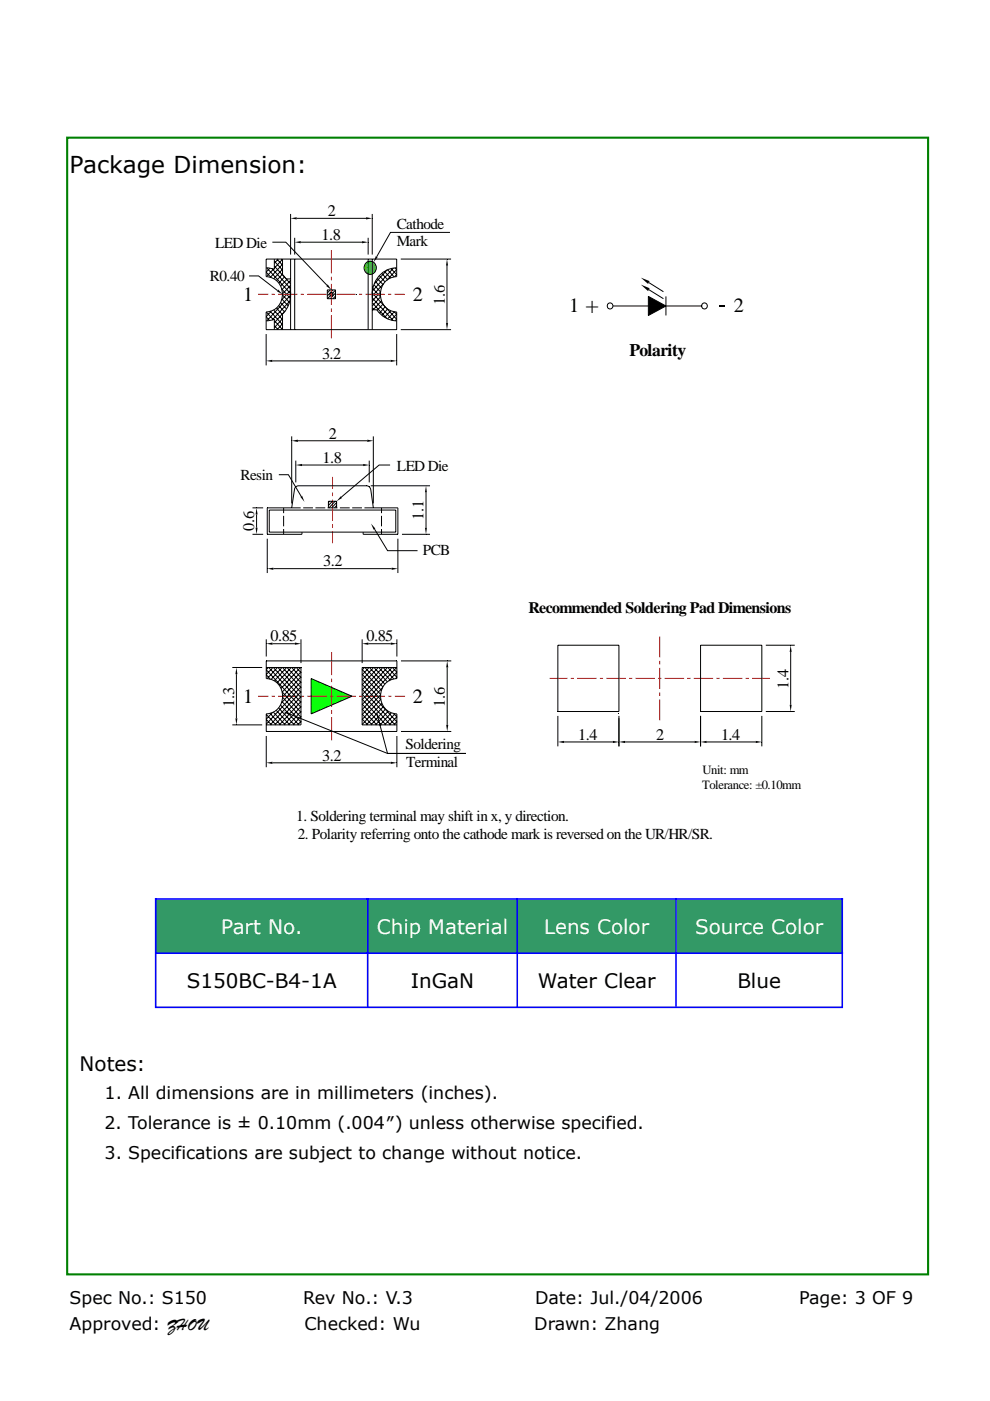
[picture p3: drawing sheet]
<svg xmlns="http://www.w3.org/2000/svg" width="210mm" height="297mm" viewBox="0 0 210 297" stroke-linecap="round" stroke-linejoin="round" font-family="sans-serif">
<path d="M14.2 29.2h182.6v241h-182.6z" fill="none" stroke="#008000" stroke-width=".44"/>
<g fill="none" stroke="#000" stroke-width=".21">
<path d="M56.7 114.2v7.3M60.2 107.7v1.1M60.2 109.4v2.2M60.2 112.2v1.1M78.6 103h12.6M80.9 107.7v1.1M80.9 109.4v2.2M80.9 112.2v1.1M84.4 114.2v7.3M85.3 113.3h5.9M90.4 104.4v7.5M56.5 135.6v3.6"/>
<path d="M57.8 136.5h4.7M58 120.6h25.1M63.8 135.6v5M76.8 135.6v5M78.1 136.5h4.8M84.2 135.6v3.6"/>
</g>
<path d="M90.4 103l.2 1.4h-.5zM90.1 111.9h.5l-.2 1.4zM56.5 136.5l1.3-.3v.5zM56.7 120.6l1.3-.2v.4zM62.5 136.2l1.3 .3-1.3 .2zM76.8 136.5l1.3-.3v.5zM82.9 136.2l1.3 .3-1.3 .2zM83.1 120.4l1.3 .2-1.3 .2z" fill="#000"/>
<g fill="#0f0">
<path d="M66 143.9l4.3 1.8h-4.3z"/>
<path d="M66 145.7l4.3 1.9h-4.3z"/>
<path d="M66 145.7h4.3v1.9z"/>
<path d="M70.3 145.7l4.4 1.9h-4.4z"/>
</g>
<path d="M66 147.6h8.7" fill="none" stroke="#0f0" stroke-width=".21"/>
<g fill="#0f0">
<path d="M66 147.6l4.3 1.9h-4.3z"/>
<path d="M66 147.6h4.3v1.9z"/>
<path d="M70.3 147.6h4.4l-4.4 1.9z"/>
<path d="M66 149.5h4.3l-4.3 1.9z"/>
</g>
<g fill="none" stroke="#f00" stroke-width=".21">
<path d="M70.3 53v5M70.3 58.7v.7M54.7 62.4h2.2M57.6 62.4h.7M59 62.4h4.1M63.8 62.4h.7M65.2 62.4h4.1M70 62.4h.7M70.3 60.2v4.4M70.3 65.4v.7M70.3 66.9v4.9M71.3 62.4h4.1"/>
<path d="M76.1 62.4h.7M77.5 62.4h4.1M82.3 62.4h.7M83.7 62.4h2.2M70.5 101.1v2.6M70.5 104.4v.8M70.5 105.9v4.5M70.5 111.1v.8M70.5 112.6v2.6M70.3 138.3v4.9M54.7 147.6h2.2M57.6 147.6h.7"/>
<path d="M59 147.6h4.1M63.8 147.6h.7M65.2 147.6h4.1M70 147.6h.7M70.3 143.9v.7M70.3 145.4v4.4M70.3 150.6v.7M70.3 152.1v4.9M71.4 147.6h4.1M76.2 147.6h.7M77.5 147.6h4.2M82.4 147.6h.6"/>
<path d="M83.7 147.6h2.2"/>
</g>
<g fill="none" stroke="#000" stroke-width=".21">
<path d="M52.8 58.5h2l4 3.1M56.5 58.7v-3.8h27.6v3.8M56.6 56.8l5 5.5M57.2 56.9l-.7 .8 1 1.1M57.7 56.9l3.8 4.2M58 57l-1.5 1.7M58.2 56.4l3.4 3.8M58.2 55.4l1.7 1.9M58.7 54.9l1.2 1.3M59 54.9l-.8 .9M59.7 54.9l.2 .2M59.9 55l-1.7 1.9"/>
<path d="M59.9 56l-2.5 2.8M59.9 57.1l-1.8 2M59.9 58.1l-1.3 1.4M60.3 58.7l-1.2 1.3M60.9 59.1l-1.4 1.6M61.6 59.4l-1.8 2M61.6 45.4v8.6M61.6 54.9v15M62.5 50.4v3.6M62.5 54.9v15M62.9 46.3h14.7M63.8 51.4h13"/>
<path d="M78.1 50.4v3.6M79 45.4v8.6M79.6 59.6l1.3 1.5M80 59l1.2 1.3M80.5 58.5l1.2 1.3M81 58l1.2 1.3M81.5 57.6l1.3 1.3M82.1 57.2l-2.7 3M82.2 57.2l1.4 1.5M82.9 56.9l1.2 1.3M83.5 56.8l-4.5 4.9M83.8 56.8l.3 .4"/>
<path d="M84.1 57.1l-2.1 2.3M84.1 58.2l-.4 .5M85 54.9h10.7M94.8 56.3v12.2M95.4 49.3h-12.6l-2.9 5.1M56.5 70.8v6.7M56.5 67.2l.7 .8M57.3 66l2.6 2.8M57.6 66l-1.1 1.1M57.8 76.5h25M58 65.7l1.9 2.1M58.2 69l.8 .9"/>
<path d="M58.2 68l1.7 1.9M58.6 65.3l1.3 1.4M59.1 64.8l1.2 1.3M59.5 64.2l1.3 1.3M59.8 61.3l1.8 2M59.8 63.4l1.3 1.5M59.9 62.5l1.5 1.6M59.9 67.6l-1.7 1.9M59.9 68.6l-1.1 1.3M59.9 69.7l-.2 .2M60.5 65.9l-2.3 2.5M61.5 63.8l-3.8 4"/>
<path d="M61.6 61.6l-1.9 2M61.6 60.5l-1.7 1.8M61.6 62.6l-5 5.4M69.4 61.5h1.8v1.8h-1.8zM69.4 61.5h.1M70 61.5l-.6 .6M70.1 62.7l-.6 .6M70.1 62.1l.3-.1 .2 .2-.1 .5h-.4l-.1-.3zM70.6 61.5l-1.2 1.3M71.2 61.5l-.7 .7M71.2 62.1l-1.2 1.2M71.2 62.8l-.6 .5"/>
<path d="M79 63.8h.1M79 65.2l.4 .5M79 64.2l3 3.3M79 62.1l5.1 5.6M79 63.2l4.4 4.8M79.1 61.2l1.6 1.7-1.7 2M79.3 60.4l1.4 1.5M80.7 61.9l-1.6 1.8M80.9 63.8l-1.7 1.9M81.3 64.5l-1.3 1.3M81.4 60.1l-2.4 2.7M81.7 65l-1.2 1.4"/>
<path d="M82.2 65.5l-1.2 1.4M82.9 65.9l-1.3 1.4M84.1 66.1v3.8h-27.6v-3.8l1.5 1.7M84.1 66.7l-.5-.6-1.4 1.5M84.1 66.6l-1.1 1.3M84.1 67.6l-.3 .4M84.1 70.8v6.7M85 69.9h10.7M56.7 107.7h7.1M64.1 112.8v.5M64.3 107.7h2.1M66.9 107.7h2.1"/>
<path d="M69.5 107.7h2.1M72.1 107.7h2.1M74.7 107.7h2.1M77 112.8v.5M77.3 107.7h7.1M56.5 143.9a3.8 3.8 0 0 1 3.4 3.7 3.8 3.8 0 0 1-3.4 3.8M56.5 156v6.7M61.4 151.4l20.8 8.3h16.6h-16.6l-2-7.4M66 143.9l8.7 3.7-8.7 3.8zM84.2 143.9a3.8 3.8 0 0 0-3.5 3.7 3.8 3.8 0 0 0 3.5 3.8M84.2 156v6.7M84.2 141.5h-7.4v12.2h7.4"/>
<path d="M57.8 161.7h25.1"/>
</g>
<g fill="#000">
<path d="M61.6 46.3l1.3-.2v.4zM62.5 51.4l1.3-.3v.5zM76.8 51.1l1.3 .3-1.3 .2zM77.6 46.1l1.4 .2-1.4 .2zM79.7 54.3l.4 .2-.9 1.1zM94.8 54.9l.2 1.4h-.4zM56.5 76.5l1.3-.2v.5zM59 61.4l.9 1-1.2-.6zM70 62.3l.3 .1zM70 62.4h.3zM70 62.4l.3 .1zM70 62.3h.3z"/>
<path d="M70 62.5h.3zM70 62.5l.3 .1zM70 62.2l.3 .1zM70 62.6h.3zM70 62.2h.3zM70 62.6l.3 .1zM70 62.1l.3 .1zM70 62.7h.3zM70 62.1h.3zM70.1 62.1h.2zM70.1 62.7h.2zM70.1 62.7l.2 .1z"/>
<path d="M70.2 62.1h.1zM70.2 62.8h.1zM70.3 62l.1 .1zM70.3 62.1h.2zM70.3 62.1l.3 .1zM70.3 62.2h.3zM70.3 62.2l.3 .1zM70.3 62.3h.3zM70.3 62.3h.4zM70.3 62.3l.4 .1zM70.3 62.4h.4zM70.3 62.4l.3 .1z"/>
<path d="M70.3 62.5h.3zM70.3 62.5l.3 .1zM70.3 62.6h.3zM70.3 62.6l.2 .1zM70.3 62.7h.2zM70.3 62.7l.1 .1zM70.3 62.8h.1zM82.8 76.3l1.3 .2-1.3 .3zM94.6 68.5h.4l-.2 1.4zM60.1 150.9l1.3 .3-.1 .4zM79.8 150.9l.6 1.3-.4 .1zM56.5 161.7l1.3-.2v.5z"/>
<path d="M82.9 161.5l1.3 .2-1.3 .3z"/>
</g>
<g fill="#0f0">
<path d="M78.4 55.4h.2z"/>
<path d="M78.3 55.4h.4z"/>
<path d="M78.4 55.4h.3z"/>
<path d="M78.3 55.4h.5z"/>
<path d="M78.1 55.4h.8z"/>
<path d="M78.3 55.4h.6z"/>
<path d="M78.1 55.5h.9z"/>
<path d="M78.1 55.4l.9 .1z"/>
<path d="M78 55.5h1z"/>
<path d="M77.9 55.5h1.2z"/>
<path d="M78 55.5h1.1z"/>
<path d="M77.8 55.6h1.4z"/>
<path d="M77.9 55.5l1.3 .1z"/>
<path d="M77.8 55.6h1.5z"/>
<path d="M77.7 55.7h1.6z"/>
<path d="M77.8 55.6l1.5 .1z"/>
<path d="M77.6 55.8h1.8z"/>
<path d="M77.7 55.7l1.7 .1z"/>
<path d="M77.6 55.8h1.9z"/>
</g>
<path d="M77.5 55.9h2" fill="none" stroke="#0f0" stroke-width=".21"/>
<path d="M77.6 55.8l1.9 .1z" fill="#0f0"/>
<g fill="none" stroke="#0f0" stroke-width=".21">
<path d="M77.2 56.6h2.6M77.2 56.7h2.6M77.2 56.8h2.6M77.2 56.9h2.6M77.2 56.5h2.6M77.2 57h2.6M77.3 56.5h2.5M77.3 57.1h2.5M77.3 56.4h2.5M77.3 57.2h2.5M77.3 56.3h2.4M77.3 57.3h2.4"/>
<path d="M77.3 56.2h2.4M77.3 57.4h2.4M77.4 56.1h2.3M77.4 57.5h2.3M77.4 56h2.2M77.4 57.5h2.2M77.5 55.9h2.1M77.5 57.6h2.1"/>
</g>
<path d="M77.5 57.7h2z" fill="#0f0"/>
<path d="M77.5 57.7h2" fill="none" stroke="#0f0" stroke-width=".21"/>
<g fill="#0f0">
<path d="M77.6 57.7l1.8 .1z"/>
<path d="M77.6 57.7h1.9z"/>
<path d="M77.6 57.8l1.7 .1z"/>
<path d="M77.6 57.8h1.8z"/>
<path d="M77.7 57.9h1.6z"/>
<path d="M77.8 57.9l1.4 .1z"/>
<path d="M77.8 57.9h1.5z"/>
<path d="M77.8 58h1.3z"/>
<path d="M77.8 58h1.4z"/>
<path d="M77.9 58l1.1 .1z"/>
<path d="M77.9 58h1.2z"/>
<path d="M78 58.1h1z"/>
<path d="M78.1 58.1h.8z"/>
<path d="M78.1 58.1h.9z"/>
<path d="M78.1 58.1h.7z"/>
<path d="M78.3 58.1l.4 .1z"/>
<path d="M78.3 58.1h.5z"/>
<path d="M78.3 58.2h.3z"/>
<path d="M78.3 58.2h.4z"/>
<path d="M78.4 58.2h.2z"/>
</g>
<g fill="none" stroke="#000" stroke-width=".21">
<path d="M56.5 58.7a3.8 3.8 0 0 1 3.4 3.7 3.8 3.8 0 0 1-3.4 3.7M57.8 51.4h2.8l8.8 9.1M58.2 54.9v2.2l-1.7-.3M59.9 54.9v3.3l.8 .9h.9M77.6 55.8a1.34 1.34 0 0 1 2 .1 1.34 1.34 0 0 1-.3 2 1.34 1.34 0 0 1-1.9-.5 1.5 1.5 0 0 1 .2-1.6zM78.1 54.9v15M79 54.9v15M84.1 58.7a3.8 3.8 0 0 0-3.4 3.7 3.8 3.8 0 0 0 3.4 3.7M84.1 56.8a5.5 5.5 0 0 0-5 7h-.1M137.6 59.9l3.1 1.9M56.5 68l1.7-.3v2.2M61.6 61h-.1a5.9 5.9 0 0 1-1.6 5.6v3.3"/>
<path d="M79 65.7h.9a5.2 5.2 0 0 0 4.2 2.3M130 64.9h7.5M137.5 62.8l3.7 2.1-3.7 2zM137.6 61.4l3.1 1.9M141.2 64.9h7.6M141.2 62.8v4.1M61.9 92.5v14.2M62.7 97.7v4.6M63.2 93.5h14.7M64.1 98.6h12.9M78.3 97.7v4.6M79.2 92.5v14.2"/>
<path d="M82.7 98.6h-2.3l-8 6.8M53.6 113.3h2.2M53.6 107.7h2.2M54.4 109.1v2.8M56.7 107.7v5.6h7.4M57.1 108.1h26.8v4.7h-26.8zM59.1 100.6h2.1l2.7 4.6M61.9 107.7l.6-4a.85 .85 0 0 1 .8-.7h14.5a.94 .94 0 0 1 .8 .8l.6 3.9M69.7 107.7v-1.4h1.7v1.4M69.9 106.3l-.2 .2M70.5 106.3l-.8 .9M71.1 106.3l-1.3 1.4"/>
<path d="M71.4 106.6l-1 1.1M71.4 107.2l-.4 .5M79.4 112.2l2.8 4.6h6.4M84.4 107.7v5.6h-7.4M118.3 136.8h13v14.1h-13zM148.6 136.8h13v14.1h-13zM162.4 136.8h6.2M167.7 138.2v11.2M49.3 153.7h6.3M49.3 141.5h6.3M50.1 142.9v9.4M56.5 143.9v-3.8h27.7v3.8"/>
<path d="M56.5 151.5l2 2.2M56.5 143.1l.8 .9M56.5 141.5h7.3v12.2h-7.3M56.5 151.4v3.7h27.7v-3.7M56.6 151.4h-.1M56.9 141.5l-.4 .5 7.3 8M57 141.5l6.8 7.4M57.3 151.3l2.2 2.4M57.8 151.1l-1.3 1.4 1.1 1.2M57.9 141.5l-1.4 1.5M58 141.5l5.8 6.4M58 151l2.5 2.7"/>
<path d="M58.6 150.6l2.8 3.1M58.8 141.5l-2.1 2.4M58.9 141.5l4.9 5.3M59.1 150.1l3.3 3.6M59.5 149.5l3.9 4.2M59.8 148.7l4 4.4M59.8 141.5l-2.3 2.5M59.8 146.7l4 4.3M59.9 141.5l3.9 4.3M59.9 147.8l3.9 4.3M60.8 141.5l-2.6 2.9M60.9 141.5l2.9 3.2"/>
<path d="M61.8 141.5l-3 3.3M61.9 141.5l1.9 2.2M62.7 141.5l-3.5 3.8M62.8 141.5l1 1.1M63.7 141.5l-4.1 4.5M63.8 141.5v.1M63.8 145.6l-7.3 7.9 .1 .2M63.8 146.6l-6.5 7.1M63.8 142.5l-4 4.2M63.8 143.5l-3.9 4.2M63.8 144.5l-4.1 4.5M63.8 147.7l-5.5 6"/>
<path d="M63.8 148.7l-4.5 5M63.8 149.8l-3.6 3.9M63.8 150.9l-2.6 2.8M63.8 151.9l-1.6 1.8M63.8 153l-.7 .7M76.8 147.2l6 6.5M76.8 146.1l7 7.6M76.8 145.1l7.4 8-.7 .6M76.8 153.5l.2 .2M76.8 152.4l1.2 1.3M76.8 151.4l2.1 2.3M76.8 150.3l3.1 3.4"/>
<path d="M76.8 149.3l4.1 4.4M76.8 148.3l5.1 5.4M76.8 144l4 4.3M76.8 143l3.9 4.2M76.8 141.9l4.1 4.5M77.3 141.5l-.5 .5M77.4 141.5l3.8 4.1M78.3 141.5l-1.5 1.6M78.4 141.5l3.2 3.6M79.2 141.5l-2.4 2.6M79.3 141.5l2.9 3.1M80.2 141.5l-3.4 3.7"/>
<path d="M80.3 141.5l2.5 2.7M80.7 147.3l-3.9 4.2M80.8 148.3l-4 4.2M81 149.1l-4.2 4.5M81.2 145.8l-4.4 4.7M81.2 141.5l-4.4 4.8M81.3 141.5l2.2 2.4M81.3 149.8l-3.6 3.9M81.8 150.3l-3.1 3.4M82.2 141.5l-5.4 5.8M82.3 141.5l1.9 2.1M82.3 150.8l-2.6 2.9"/>
<path d="M83 151.1l-2.4 2.6M83.1 141.5l-6.3 6.9M83.2 141.5l1 1M83.5 151.3l.7 .7M83.8 151.3l-2.2 2.4M84.1 141.5l-7.3 7.9M84.2 142.5l-1.7 1.9M84.2 143.6l-.3 .3M84.2 152l-1.6 1.7M85 140.1h10.7M85 155.1h10.7M94.8 141.5v12.2"/>
<path d="M118.3 151.8v6.4M119.6 157.3h10.4M131.3 151.8v6.4M132.6 157.3h14.7M148.6 151.8v6.4M149.9 157.3h10.4M161.6 151.8v6.4M162.4 150.9h6.2"/>
<circle cx="129.4" cy="64.9" r=".62"/>
<circle cx="149.4" cy="64.9" r=".61"/>
</g>
<g fill="#000">
<path d="M69.5 60.3l.8 1.2-1.1-.8zM135.9 60.3l1.9 .8-.3 .6zM135.9 58.9l1.9 .7-.3 .6zM137.5 62.8l3.7 2.1h-3.7zM137.5 64.9h3.7l-3.7 2zM61.9 93.5l1.3-.3v.5zM62.7 98.6l1.4-.2v.4zM77 98.4l1.3 .2-1.3 .2zM77.9 93.2l1.3 .3-1.3 .2zM54.2 111.9h.4l-.2 1.4zM54.4 107.7l.2 1.4h-.4zM63.7 105.3l.4-.2 .5 1.3z"/>
<path d="M72.3 105.2l.3 .4-1.2 .7zM78.7 111l.9 1.1-.4 .2zM167.7 136.8l.2 1.4h-.4zM50.1 141.5l.3 1.4h-.5zM49.9 152.3h.5l-.3 1.4zM94.6 153.7h.5l-.3 1.4zM94.8 140.1l.3 1.4h-.5zM118.3 157.3l1.3-.2v.4zM130 157.1l1.3 .2-1.3 .2zM131.3 157.3l1.3-.2v.4zM147.3 157.1l1.3 .2-1.3 .2zM148.6 157.3l1.3-.2v.4z"/>
<path d="M160.3 157.1l1.3 .2-1.3 .2zM167.5 149.4h.4l-.2 1.5z"/>
</g>
<path d="M152.5 64.7h1.2v.3h-1.2z" fill="#000"/>
<g fill="none" stroke="#f00" stroke-width=".21">
<path d="M139.9 134.9v4.5M116.6 143.8h3.8M121.1 143.8h.6M122.4 143.8h4.1M127.2 143.8h.7M128.6 143.8h4.1M133.4 143.8h.7M134.8 143.8h4.1M139.6 143.8h.7M139.9 140.1v.8M139.9 141.6v4.4M139.9 146.8v.7"/>
<path d="M139.9 148.3v4.4M141 143.8h4.1M145.8 143.8h.7M147.2 143.8h4.1M152 143.8h.6M153.3 143.8h4.2M158.1 143.8h.7M159.5 143.8h3.8"/>
</g>
<g fill="#396">
<path d="M33.2 190.8h44.6v11.1h-44.6z"/>
<path d="M78.1 190.8h31.4v11.1h-31.4z"/>
<path d="M109.9 190.8h33.3v11.1h-33.3z"/>
<path d="M143.5 190.8h35v11.1h-35z"/>
</g>
<path d="M32.9 190.6h145.9M33 190.4v23M78 190.4v23M109.7 190.4v23M143.4 190.4v23M178.6 190.4v23M32.9 202.1h145.9M32.9 213.6h145.9" fill="none" stroke="#00f" stroke-width=".34"/>
<g fill="#fff">
<path d="M13.2 8.6h63.5v20.1h-63.5z"/>
<path d="M12.2 284h183.6v7.8h-183.6z"/>
</g>
<text font-size="5.1" x="124.2" y="66.4">+</text>
<text font-size="4.9" x="14.8" y="36.8">Package Dimension:</text>
<g font-size="4.3">
<text x="51.5" y="63.9">1</text>
<text x="87.5" y="63.9">2</text>
<text x="120.8" y="66.2">1</text>
<text x="155.6" y="66.2">2</text>
<text x="51.6" y="149.1">1</text>
<text x="87.6" y="149.1">2</text>
</g>
<g font-size="4.2" fill="#fff">
<text x="46.9" y="198">Part No.</text>
<text x="79.9" y="198">Chip Material</text>
<text x="115.4" y="198">Lens Color</text>
<text x="147.4" y="198">Source Color</text>
</g>
<g font-size="4.2">
<text x="39.6" y="209.5">S150BC-B4-1A</text>
<text x="87.1" y="209.5">InGaN</text>
<text x="114.1" y="209.5">Water Clear</text>
<text x="156.4" y="209.5">Blue</text>
<text x="16.9" y="227">Notes:</text>
</g>
<g font-size="3.7">
<text x="133.5" y="75.4">Polarity</text>
<text x="22.2" y="233.1">1. All dimensions are in millimeters (inches).</text>
<text x="22.2" y="239.5">2. Tolerance is ± 0.10mm (.004″) unless otherwise specified.</text>
<text x="22.2" y="245.8">3. Specifications are subject to change without notice.</text>
<text x="14.8" y="276.4">Spec No.: S150</text>
<text x="64.3" y="276.4">Rev No.: V.3</text>
<text x="113.5" y="276.4">Date: Jul./04/2006</text>
<text x="169.5" y="276.4">Page: 3 OF 9</text>
<text x="14.8" y="282">Approved: ZHOU</text>
<text x="64.6" y="282">Checked: Wu</text>
<text x="113.3" y="282">Drawn: Zhang</text>
</g>
<g font-size="3.4">
<text x="69.5" y="45.8">2</text>
<text x="68.2" y="50.8">1.8</text>
<text x="94.3" y="64.7" transform="rotate(-90 94.3 64.7)">1.6</text>
<text x="68.3" y="76">3.2</text>
<text x="69.8" y="93">2</text>
<text x="68.4" y="98.1">1.8</text>
<text x="53.9" y="112.6" transform="rotate(-90 53.9 112.6)">0.6</text>
<text x="89.9" y="110.3" transform="rotate(-90 89.9 110.3)">1.1</text>
<text x="68.5" y="120.1">3.2</text>
<text x="112.1" y="130">Recommended Soldering Pad Dimensions</text>
<text x="57.4" y="136">0.85</text>
<text x="77.7" y="136">0.85</text>
<text x="49.7" y="149.8" transform="rotate(-90 49.7 149.8)">1.3</text>
<text x="94.4" y="149.9" transform="rotate(-90 94.4 149.9)">1.6</text>
<text x="167.2" y="146.1" transform="rotate(-90 167.2 146.1)">1.4</text>
<text x="68.3" y="161.2">3.2</text>
<text x="122.7" y="156.8">1.4</text>
<text x="139.2" y="156.8">2</text>
<text x="153" y="156.8">1.4</text>
</g>
<g font-size="3.2">
<text x="45.7" y="52.5">LED Die</text>
<text x="84.1" y="48.5">Cathode</text>
<text x="84.2" y="52.2">Mark</text>
<text x="44.5" y="59.5">R0.40</text>
<text x="51" y="101.7">Resin</text>
<text x="84.2" y="99.8">LED Die</text>
<text x="89.7" y="117.7">PCB</text>
<text x="86" y="158.8">Soldering</text>
<text x="86.1" y="162.5">Terminal</text>
<text x="62.8" y="174.1">1. Soldering terminal may shift in x, y direction.</text>
<text x="63.1" y="177.8">2. Polarity referring onto the cathode mark is reversed on the UR/HR/SR.</text>
</g>
<g font-size="2.7">
<text x="148.9" y="167.2">Tolerance: ±0.10mm</text>
<text x="149" y="164.1">Unit: mm</text>
</g>
</svg>
